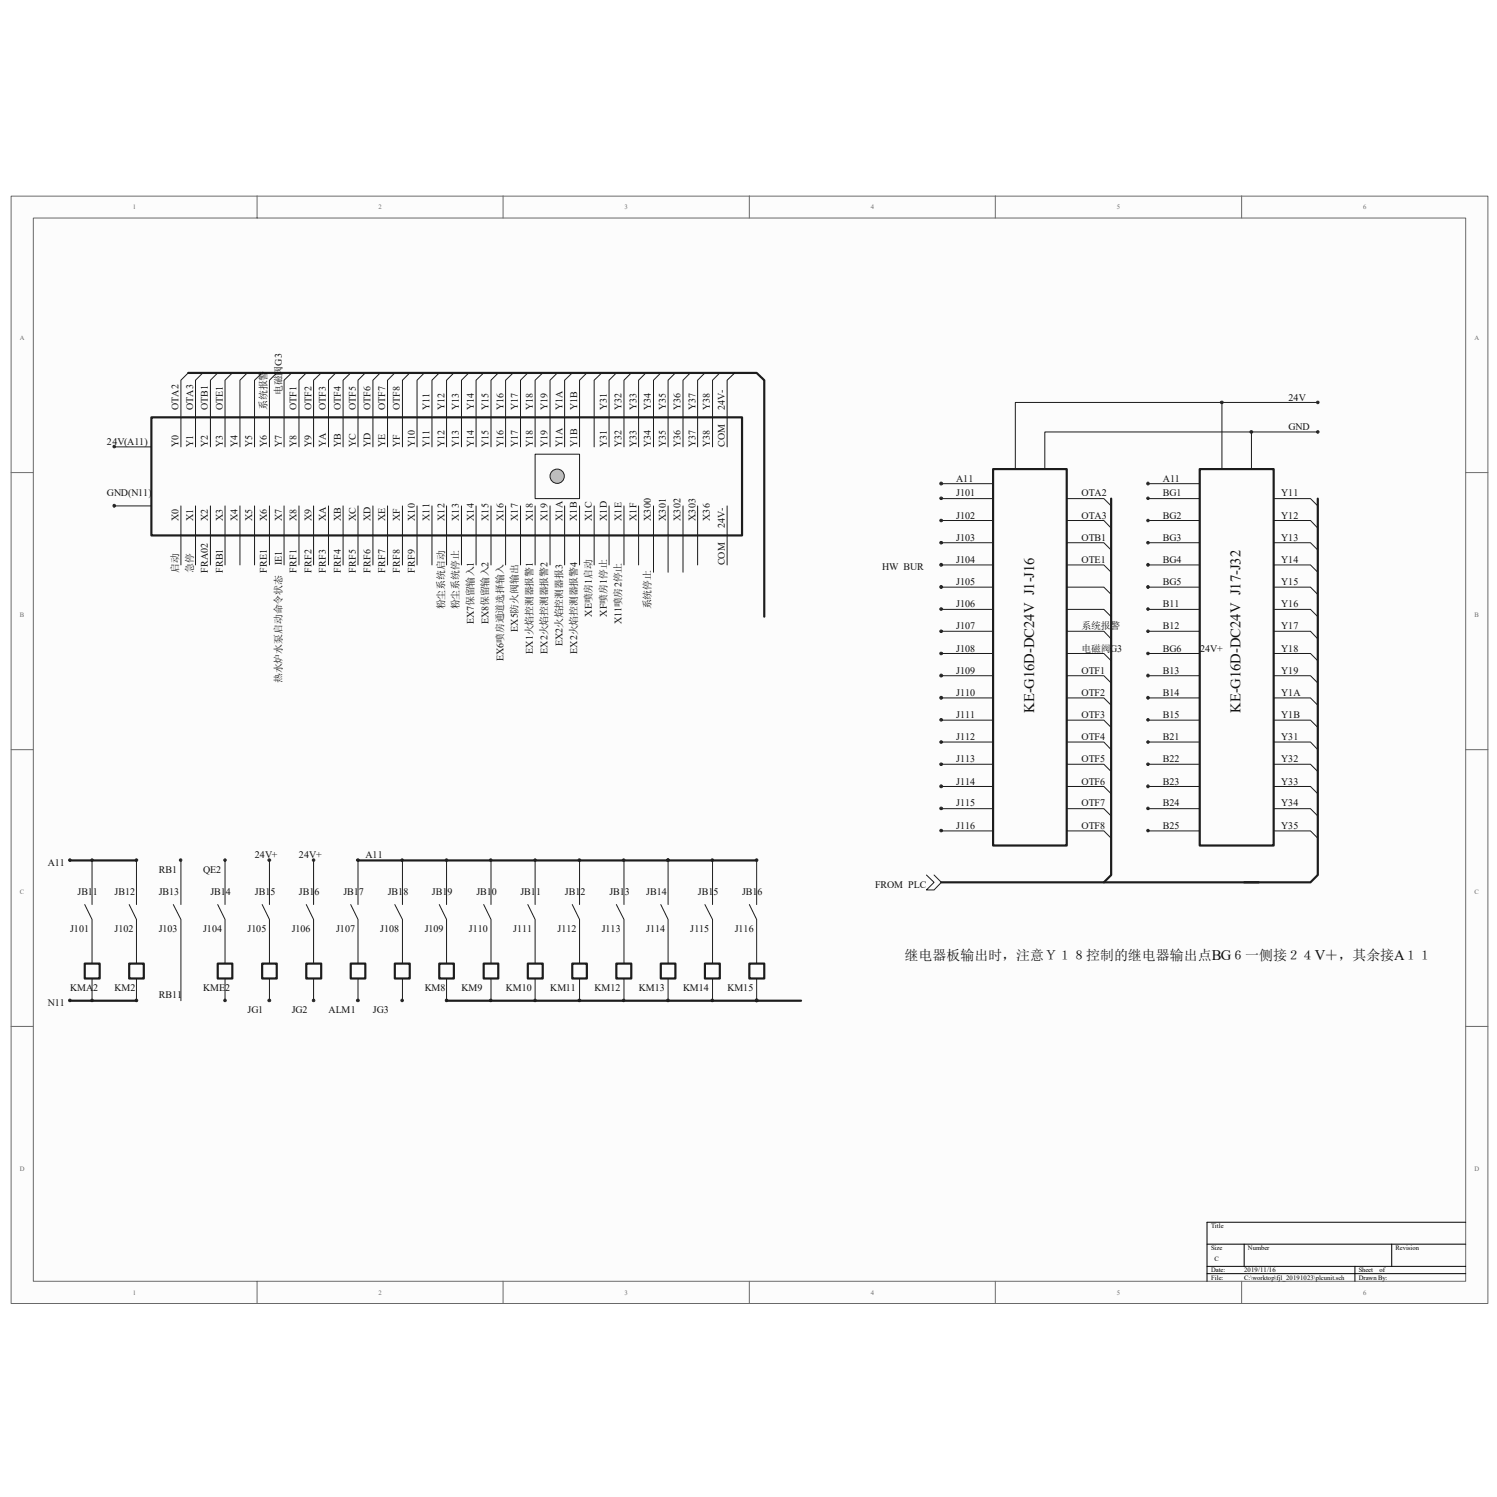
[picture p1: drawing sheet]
<svg xmlns="http://www.w3.org/2000/svg" width="100mm" height="100mm" viewBox="0 0 100 100" stroke-linecap="round" stroke-linejoin="round" font-family="sans-serif">
<path d="M.8 13.1h98.4v73.8h-98.4z" fill="#fcfcfc"/>
<path d="M.7 13.1h98.5v73.8h-98.5z" fill="none" stroke="#6a6a6a" stroke-width=".07"/>
<path d="M2.2 14.6h95.5v70.8h-95.5z" fill="#fcfcfc"/>
<g fill="none" stroke="#6a6a6a" stroke-width=".07">
<path d="M2.2 14.5h95.5v70.9h-95.5zM17.1 13.1v1.4M33.5 13.1v1.4M50 13.1v1.4M66.4 13.1v1.4M82.8 13.1v1.4M.7 31.5h1.5M97.7 31.5h1.5M.7 50h1.5M97.7 50h1.5M.7 68.5h1.5M97.7 68.5h1.5"/>
<path d="M17.1 85.4v1.5M33.5 85.4v1.5M50 85.4v1.5M66.4 85.4v1.5M82.8 85.4v1.5"/>
</g>
<path d="M80.5 83h17.2M80.5 84.5h17.2M80.5 84.9h17.2M83 83v1.5M90.4 84.5v.9M92.8 83v1.5M97.7 81.5h-17.2v3.9" fill="none" stroke="#000" stroke-width=".07"/>
<g fill="none" stroke="#1c1c1c" stroke-width=".07">
<path d="M7.6 29.8h2.5M7.6 33.7h2.5M62.8 33.3h3.4M62.8 34.7h3.4M62.8 36.2h3.4M62.8 39.2h3.4M62.8 32.3h3.4M62.8 37.7h3.4M71.1 33.3h2.5l.5 .4M71.1 34.7h2.5l.5 .5M71.1 36.2h2.5l.5 .5M71.1 37.7h2.5l.5 .5"/>
<path d="M71.1 39.2h2.5l.5 .4M76.6 33.3h3.4M76.6 34.7h3.4M76.6 36.2h3.4M76.6 39.2h3.4M76.6 32.3h3.4M76.6 37.7h3.4M81.5 26.8v4.5M83.5 28.8v2.5M84.9 33.3h2.5l.5 .4M84.9 34.7h2.5l.5 .5M84.9 36.2h2.5l.5 .5"/>
<path d="M84.9 37.7h2.5l.5 .5M84.9 39.2h2.5l.5 .4M87.9 28.8h-18.2v2.5M87.9 26.8h-20.2v4.5M6.1 57.4v2.9M9.1 57.4v2.9M12.1 57.4v2.9M15 57.4v2.9M18 57.4v2.9M20.9 57.4v2.9M23.9 57.4v2.9M26.8 57.4v2.9"/>
<path d="M29.8 57.4v2.9M32.7 57.4v2.9M35.7 57.4v2.9M38.7 57.4v2.9M41.6 57.4v2.9M44.6 57.4v2.9M47.5 57.4v2.9M50.5 57.4v2.9M61.8 58.4l.5 .4-.5 .6h.5l.5-.6-.5-.4M62.8 40.6h3.4M62.8 42.1h3.4M62.8 45.1h3.4"/>
<path d="M62.8 46.5h3.4M62.8 48h3.4M62.8 51h3.4M62.8 52.5h3.4M62.8 53.9h3.4M62.8 43.6h3.4M62.8 49.5h3.4M62.8 55.4h3.4M71.1 40.6h2.5l.5 .5M71.1 42.1h2.5l.5 .5M71.1 43.6h2.5l.5 .5M71.1 45.1h2.5l.5 .5"/>
<path d="M71.1 46.5h2.5l.5 .5M71.1 48h2.5l.5 .5M71.1 49.5h2.5l.5 .5M71.1 51h2.5l.5 .5M71.1 52.5h2.5l.5 .4M71.1 53.9h2.5l.5 .5M71.1 55.4h2.5l.5 .5M76.6 40.6h3.4M76.6 42.1h3.4M76.6 45.1h3.4M76.6 46.5h3.4M76.6 48h3.4"/>
<path d="M76.6 51h3.4M76.6 52.5h3.4M76.6 53.9h3.4M76.6 43.6h3.4M76.6 49.5h3.4M76.6 55.4h3.4M84.9 40.6h2.5l.5 .5M84.9 42.1h2.5l.5 .5M84.9 43.6h2.5l.5 .5M84.9 45.1h2.5l.5 .5M84.9 46.5h2.5l.5 .5M84.9 48h2.5l.5 .5"/>
<path d="M84.9 49.5h2.5l.5 .5M84.9 51h2.5l.5 .5M84.9 52.5h2.5l.5 .4M84.9 53.9h2.5l.5 .5M84.9 55.4h2.5l.5 .5M5.7 60.3l.4 1v3M6.1 65.3v1.4M8.6 60.3l.5 1v3M9.1 65.3v1.4M11.6 60.3l.5 1v5.4M14.5 60.3l.5 1v3M15 65.3v1.4"/>
<path d="M17.5 60.3l.5 1v3M18 65.3v1.4M20.4 60.3l.5 1v3M20.9 65.3v1.4M23.4 60.3l.5 1v3M23.9 65.3v1.4M26.3 60.3l.5 1v3M26.8 65.3v1.4M29.3 60.3l.5 1v3M29.8 65.3v1.4M32.3 60.3l.4 1v3M32.7 65.3v1.4"/>
<path d="M35.2 60.3l.5 1v3M35.7 65.3v1.4M38.2 60.3l.5 1v3M38.7 65.3v1.4M41.1 60.3l.5 1v3M41.6 65.3v1.4M44.1 60.3l.5 1v3M44.6 65.3v1.4M47 60.3l.5 1v3M47.5 65.3v1.4M50 60.3l.5 1v3M50.5 65.3v1.4"/>
</g>
<g fill="none" stroke="#1c1c1c" stroke-width=".15">
<path d="M12.6 24.9h37.9l.5 .5v15.7M66.2 31.3h4.9v25.1h-4.9zM74.1 33.3v25.1l-.5 .4M80 31.3h4.9v25.1h-4.9zM87.9 33.3v25.1l-.5 .4h-4.4M4.7 57.4h4.4M23.9 57.4h26.6M62.8 58.8h21.1M4.7 66.7h4.4M5.7 64.3h.9v1h-.9zM8.6 64.3h1v1h-1zM14.5 64.3h1v1h-1z"/>
<path d="M17.5 64.3h1v1h-1zM20.4 64.3h1v1h-1zM23.4 64.3h1v1h-1zM26.3 64.3h1v1h-1zM29.3 64.3h1v1h-1zM29.8 66.7h23.6M32.3 64.3h.9v1h-.9zM35.2 64.3h1v1h-1zM38.2 64.3h.9v1h-.9zM41.1 64.3h1v1h-1zM44.1 64.3h.9v1h-.9zM47 64.3h1v1h-1z"/>
<path d="M50 64.3h1v1h-1z"/>
</g>
<g fill="#262626" stroke="#262626" stroke-width=".07">
<path d="M81.4 26.8h.1v.1h-.1z" fill-rule="evenodd"/>
<path d="M83.4 28.7h.1v.2h-.1z" fill-rule="evenodd"/>
<path d="M87.8 28.7h.1v.2h-.1z" fill-rule="evenodd"/>
<path d="M87.8 26.8h.1v.1h-.1z" fill-rule="evenodd"/>
<path d="M9 57.3h.2v.1h-.2z" fill-rule="evenodd"/>
<path d="M12 57.3h.1v.1h-.1z" fill-rule="evenodd"/>
<path d="M17.9 57.3h.1v.1h-.1z" fill-rule="evenodd"/>
<path d="M23.8 57.3h.1v.1h-.1z" fill-rule="evenodd"/>
<path d="M29.7 57.3h.1v.1h-.1z" fill-rule="evenodd"/>
<path d="M32.7 57.3h.1v.1h-.1z" fill-rule="evenodd"/>
<path d="M38.6 57.3h.1v.1h-.1z" fill-rule="evenodd"/>
<path d="M47.4 57.3h.2v.1h-.2z" fill-rule="evenodd"/>
<path d="M50.4 57.3h.1v.1h-.1z" fill-rule="evenodd"/>
<path d="M50.4 66.7h.1v.1h-.1z" fill-rule="evenodd"/>
<path d="M50.4 66.7h.1v.1h-.1z" fill-rule="evenodd"/>
<path d="M50.4 66.7h.1v.1h-.1z" fill-rule="evenodd"/>
<path d="M47.4 66.7h.2v.1h-.2z" fill-rule="evenodd"/>
<path d="M44.5 66.7h.1v.1h-.1z" fill-rule="evenodd"/>
<path d="M41.5 66.7h.2v.1h-.2z" fill-rule="evenodd"/>
<path d="M38.6 66.7h.1v.1h-.1z" fill-rule="evenodd"/>
<path d="M35.6 66.7h.1v.1h-.1z" fill-rule="evenodd"/>
<path d="M32.7 66.7h.1v.1h-.1z" fill-rule="evenodd"/>
<path d="M29.7 66.7h.1v.1h-.1z" fill-rule="evenodd"/>
<path d="M26.8 66.7h.1v.1h-.1z" fill-rule="evenodd"/>
<path d="M23.8 66.7h.1v.1h-.1z" fill-rule="evenodd"/>
<path d="M20.9 66.7h.1v.1h-.1z" fill-rule="evenodd"/>
<path d="M17.9 66.7h.1v.1h-.1z" fill-rule="evenodd"/>
<path d="M14.9 66.7h.2v.1h-.2z" fill-rule="evenodd"/>
<path d="M9 66.7h.2v.1h-.2z" fill-rule="evenodd"/>
<path d="M6.1 66.7h.1v.1h-.1z" fill-rule="evenodd"/>
<path d="M44.5 57.3h.1v.1h-.1z" fill-rule="evenodd"/>
<path d="M44.5 57.3h.1v.1h-.1z" fill-rule="evenodd"/>
<path d="M62.7 32.2h.1v.1h-.1z" fill-rule="evenodd"/>
<path d="M62.7 33.2h.1v.1h-.1z" fill-rule="evenodd"/>
<path d="M62.7 34.7h.1v.1h-.1z" fill-rule="evenodd"/>
<path d="M62.7 36.1h.1v.2h-.1z" fill-rule="evenodd"/>
<path d="M62.7 37.6h.1v.1h-.1z" fill-rule="evenodd"/>
<path d="M62.7 39.1h.1v.1h-.1z" fill-rule="evenodd"/>
<path d="M62.7 40.6h.1v.1h-.1z" fill-rule="evenodd"/>
<path d="M62.7 42h.1v.2h-.1z" fill-rule="evenodd"/>
<path d="M62.7 43.5h.1v.1h-.1z" fill-rule="evenodd"/>
<path d="M62.7 45h.1v.1h-.1z" fill-rule="evenodd"/>
<path d="M62.7 46.5h.1v.1h-.1z" fill-rule="evenodd"/>
<path d="M62.7 47.9h.1v.2h-.1z" fill-rule="evenodd"/>
<path d="M62.7 49.4h.1v.1h-.1z" fill-rule="evenodd"/>
<path d="M62.7 50.9h.1v.1h-.1z" fill-rule="evenodd"/>
<path d="M62.7 52.4h.1v.1h-.1z" fill-rule="evenodd"/>
<path d="M62.7 53.9h.1v.1h-.1z" fill-rule="evenodd"/>
<path d="M62.7 55.3h.1v.2h-.1z" fill-rule="evenodd"/>
<path d="M76.5 53.9h.1v.1h-.1z" fill-rule="evenodd"/>
<path d="M76.5 52.4h.1v.1h-.1z" fill-rule="evenodd"/>
<path d="M76.5 50.9h.1v.1h-.1z" fill-rule="evenodd"/>
<path d="M76.5 46.5h.1v.1h-.1z" fill-rule="evenodd"/>
<path d="M76.5 45h.1v.1h-.1z" fill-rule="evenodd"/>
<path d="M76.5 43.5h.1v.1h-.1z" fill-rule="evenodd"/>
<path d="M76.5 39.1h.1v.1h-.1z" fill-rule="evenodd"/>
<path d="M76.5 37.6h.1v.1h-.1z" fill-rule="evenodd"/>
<path d="M76.5 36.1h.1v.2h-.1z" fill-rule="evenodd"/>
<path d="M76.5 32.2h.1v.1h-.1z" fill-rule="evenodd"/>
<path d="M4.6 57.3h.1v.1h-.1z" fill-rule="evenodd"/>
<path d="M4.6 66.7h.1v.1h-.1z" fill-rule="evenodd"/>
<path d="M7.6 33.7h.1v.1h-.1z" fill-rule="evenodd"/>
<path d="M7.6 29.7h.1v.1h-.1z" fill-rule="evenodd"/>
<circle cx="6.1" cy="57.4" r=".08"/>
<circle cx="15" cy="57.4" r=".08"/>
<circle cx="20.9" cy="57.4" r=".08"/>
<circle cx="26.8" cy="57.4" r=".08"/>
<circle cx="35.7" cy="57.4" r=".08"/>
<circle cx="41.6" cy="57.4" r=".08"/>
<circle cx="76.6" cy="55.4" r=".08"/>
<circle cx="76.6" cy="49.5" r=".08"/>
<circle cx="76.6" cy="48" r=".08"/>
<circle cx="76.6" cy="42.1" r=".08"/>
<circle cx="76.6" cy="40.6" r=".08"/>
<circle cx="76.6" cy="34.7" r=".08"/>
<circle cx="76.6" cy="33.2" r=".08"/>
</g>
<circle cx="37.2" cy="31.8" r=".48" fill="#c0c0c0" stroke="#1c1c1c" stroke-width=".07"/>
<path d="M49 24.9l-.5 .5v4.4" fill="none" stroke="#0e0e0e" stroke-width=".07"/>
<g fill="none" stroke="#1c1c1c" stroke-width=".07">
<path d="M12.1 33.7v4M12.6 24.9l-.5 .5v4.4M13 33.7v4M13.5 24.9l-.5 .5v4.4M14 33.7v4M14.5 24.9l-.5 .5v4.4M15 33.7v4M15.5 24.9l-.5 .5v4.4M16 33.7v4M16.5 24.9l-.5 .5v4.4M17 33.7v4M17.5 24.9l-.5 .5v4.4"/>
<path d="M18 33.7v4M18.5 24.9l-.5 .5v4.4M18.9 33.7v4M19.5 24.9l-.6 .5v4.4M19.9 33.7v4M20.4 24.9l-.5 .5v4.4M20.9 33.7v4M21.4 24.9l-.5 .5v4.4M21.9 33.7v4M22.4 24.9l-.5 .5v4.4M22.9 33.7v4M23.4 24.9l-.5 .5v4.4"/>
<path d="M23.9 33.7v4M24.4 24.9l-.5 .5v4.4M24.9 33.7v4M25.4 24.9l-.5 .5v4.4M25.8 33.7v4M26.3 24.9l-.5 .5v4.4M26.8 33.7v4M27.3 24.9l-.5 .5v4.4M27.8 33.7v4M28.3 24.9l-.5 .5v4.4M28.8 33.7v4M29.3 24.9l-.5 .5v4.4"/>
<path d="M29.8 33.7v4M30.3 24.9l-.5 .5v4.4M30.8 33.7v4M31.3 24.9l-.5 .5v4.4M31.8 33.7v4M32.3 24.9l-.6 .5v4.4M32.7 33.7v4M33.2 24.9l-.5 .5v4.4M33.7 33.7v4M34.2 24.9l-.5 .5v4.4M34.7 33.7v4M35.2 24.9l-.5 .5v4.4"/>
<path d="M35.7 30.3h3v3h-3zM35.7 33.7v4M36.2 24.9l-.5 .5v4.4M36.7 33.7v4M37.2 24.9l-.5 .5v4.4M37.7 33.7v4M38.2 24.9l-.5 .5v4.4M38.7 33.7v4M39.1 24.9l-.4 .5v4.4M39.6 33.7v4M40.1 24.9l-.5 .5v4.4M40.6 33.7v4"/>
<path d="M41.1 24.9l-.5 .5v4.4M41.6 33.7v4M42.1 24.9l-.5 .5v4.4M42.6 33.7v4M43.1 24.9l-.5 .5v4.4M43.6 33.7v4.5M44.1 24.9l-.5 .5v4.4M44.6 33.7v4.5M45 24.9l-.4 .5v4.4M45.6 33.7v4.5M46 24.9l-.4 .5v4.4M46.5 33.7v4"/>
<path d="M47 24.9l-.5 .5v4.4M48 24.9l-.5 .5v4.4M48.5 33.7v4"/>
</g>
<path d="M10.1 27.8h39.4v7.9h-39.4z" fill="none" stroke="#1c1c1c" stroke-width=".15"/>
<g font-size="1" fill="#0e0e0e">
<text x="69" y="47.5" transform="rotate(-90 69 47.5)">KE-G16D-DC24V J1-J16</text>
<text x="82.7" y="47.5" transform="rotate(-90 82.7 47.5)">KE-G16D-DC24V J17-J32</text>
</g>
<text font-size=".9" fill="#0e0e0e" x="60.3" y="64.1">继电器板输出时，注意Ｙ１８控制的继电器输出点BG６一侧接２４V＋，其余接A１１</text>
<g font-size=".7" fill="#0e0e0e">
<text x="7.1" y="29.7">24V(A11)</text>
<text x="11.9" y="27.3" transform="rotate(-90 11.9 27.3)">OTA2</text>
<text x="11.9" y="29.8" transform="rotate(-90 11.9 29.8)">Y0</text>
<text x="12.9" y="29.8" transform="rotate(-90 12.9 29.8)">Y1</text>
<text x="12.9" y="27.3" transform="rotate(-90 12.9 27.3)">OTA3</text>
<text x="13.9" y="27.3" transform="rotate(-90 13.9 27.3)">OTB1</text>
<text x="13.9" y="29.8" transform="rotate(-90 13.9 29.8)">Y2</text>
<text x="14.9" y="29.8" transform="rotate(-90 14.9 29.8)">Y3</text>
<text x="14.9" y="27.3" transform="rotate(-90 14.9 27.3)">OTE1</text>
<text x="15.8" y="29.8" transform="rotate(-90 15.8 29.8)">Y4</text>
<text x="16.8" y="29.8" transform="rotate(-90 16.8 29.8)">Y5</text>
<text x="17.8" y="29.8" transform="rotate(-90 17.8 29.8)">Y6</text>
<text x="17.8" y="27.3" transform="rotate(-90 17.8 27.3)">系统报警</text>
<text x="18.8" y="26.4" transform="rotate(-90 18.8 26.4)">电磁阀G3</text>
<text x="18.8" y="29.8" transform="rotate(-90 18.8 29.8)">Y7</text>
<text x="19.8" y="27.3" transform="rotate(-90 19.8 27.3)">OTF1</text>
<text x="19.8" y="29.8" transform="rotate(-90 19.8 29.8)">Y8</text>
<text x="20.8" y="27.3" transform="rotate(-90 20.8 27.3)">OTF2</text>
<text x="20.8" y="29.8" transform="rotate(-90 20.8 29.8)">Y9</text>
<text x="21.7" y="27.3" transform="rotate(-90 21.7 27.3)">OTF3</text>
<text x="21.7" y="29.8" transform="rotate(-90 21.7 29.8)">YA</text>
<text x="22.7" y="27.3" transform="rotate(-90 22.7 27.3)">OTF4</text>
<text x="22.7" y="29.8" transform="rotate(-90 22.7 29.8)">YB</text>
<text x="23.7" y="27.3" transform="rotate(-90 23.7 27.3)">OTF5</text>
<text x="23.7" y="29.8" transform="rotate(-90 23.7 29.8)">YC</text>
<text x="24.7" y="27.3" transform="rotate(-90 24.7 27.3)">OTF6</text>
<text x="24.7" y="29.8" transform="rotate(-90 24.7 29.8)">YD</text>
<text x="25.7" y="27.3" transform="rotate(-90 25.7 27.3)">OTF7</text>
<text x="25.7" y="29.8" transform="rotate(-90 25.7 29.8)">YE</text>
<text x="26.7" y="27.3" transform="rotate(-90 26.7 27.3)">OTF8</text>
<text x="26.7" y="29.8" transform="rotate(-90 26.7 29.8)">YF</text>
<text x="27.7" y="29.8" transform="rotate(-90 27.7 29.8)">Y10</text>
<text x="28.6" y="29.8" transform="rotate(-90 28.6 29.8)">Y11</text>
<text x="28.6" y="27.3" transform="rotate(-90 28.6 27.3)">Y11</text>
<text x="29.6" y="29.8" transform="rotate(-90 29.6 29.8)">Y12</text>
<text x="29.6" y="27.3" transform="rotate(-90 29.6 27.3)">Y12</text>
<text x="30.6" y="29.8" transform="rotate(-90 30.6 29.8)">Y13</text>
<text x="30.6" y="27.3" transform="rotate(-90 30.6 27.3)">Y13</text>
<text x="31.6" y="29.8" transform="rotate(-90 31.6 29.8)">Y14</text>
<text x="31.6" y="27.3" transform="rotate(-90 31.6 27.3)">Y14</text>
<text x="32.6" y="29.8" transform="rotate(-90 32.6 29.8)">Y15</text>
<text x="32.6" y="27.3" transform="rotate(-90 32.6 27.3)">Y15</text>
<text x="33.6" y="29.8" transform="rotate(-90 33.6 29.8)">Y16</text>
<text x="33.6" y="27.3" transform="rotate(-90 33.6 27.3)">Y16</text>
<text x="34.5" y="29.8" transform="rotate(-90 34.5 29.8)">Y17</text>
<text x="34.5" y="27.3" transform="rotate(-90 34.5 27.3)">Y17</text>
<text x="35.5" y="29.8" transform="rotate(-90 35.5 29.8)">Y18</text>
<text x="35.5" y="27.3" transform="rotate(-90 35.5 27.3)">Y18</text>
<text x="36.5" y="29.8" transform="rotate(-90 36.5 29.8)">Y19</text>
<text x="36.5" y="27.3" transform="rotate(-90 36.5 27.3)">Y19</text>
<text x="37.5" y="29.8" transform="rotate(-90 37.5 29.8)">Y1A</text>
<text x="37.5" y="27.3" transform="rotate(-90 37.5 27.3)">Y1A</text>
<text x="38.5" y="29.8" transform="rotate(-90 38.5 29.8)">Y1B</text>
<text x="38.5" y="27.3" transform="rotate(-90 38.5 27.3)">Y1B</text>
<text x="40.5" y="29.8" transform="rotate(-90 40.5 29.8)">Y31</text>
<text x="40.5" y="27.3" transform="rotate(-90 40.5 27.3)">Y31</text>
<text x="41.4" y="29.8" transform="rotate(-90 41.4 29.8)">Y32</text>
<text x="41.4" y="27.3" transform="rotate(-90 41.4 27.3)">Y32</text>
<text x="42.4" y="29.8" transform="rotate(-90 42.4 29.8)">Y33</text>
<text x="42.4" y="27.3" transform="rotate(-90 42.4 27.3)">Y33</text>
<text x="43.4" y="29.8" transform="rotate(-90 43.4 29.8)">Y34</text>
<text x="43.4" y="27.3" transform="rotate(-90 43.4 27.3)">Y34</text>
<text x="44.4" y="29.8" transform="rotate(-90 44.4 29.8)">Y35</text>
<text x="44.4" y="27.3" transform="rotate(-90 44.4 27.3)">Y35</text>
<text x="45.4" y="29.8" transform="rotate(-90 45.4 29.8)">Y36</text>
<text x="45.4" y="27.3" transform="rotate(-90 45.4 27.3)">Y36</text>
<text x="46.4" y="29.8" transform="rotate(-90 46.4 29.8)">Y37</text>
<text x="46.4" y="27.3" transform="rotate(-90 46.4 27.3)">Y37</text>
<text x="47.3" y="29.8" transform="rotate(-90 47.3 29.8)">Y38</text>
<text x="47.3" y="27.3" transform="rotate(-90 47.3 27.3)">Y38</text>
<text x="48.3" y="29.8" transform="rotate(-90 48.3 29.8)">COM</text>
<text x="48.3" y="27.3" transform="rotate(-90 48.3 27.3)">24V-</text>
<text x="85.9" y="28.7">GND</text>
<text x="85.9" y="26.7">24V</text>
<text x="7.1" y="33.1">GND(N11)</text>
<text x="11.9" y="34.7" transform="rotate(-90 11.9 34.7)">X0</text>
<text x="12.9" y="34.7" transform="rotate(-90 12.9 34.7)">X1</text>
<text x="13.9" y="34.7" transform="rotate(-90 13.9 34.7)">X2</text>
<text x="14.9" y="34.7" transform="rotate(-90 14.9 34.7)">X3</text>
<text x="15.8" y="34.7" transform="rotate(-90 15.8 34.7)">X4</text>
<text x="16.8" y="34.7" transform="rotate(-90 16.8 34.7)">X5</text>
<text x="17.8" y="34.7" transform="rotate(-90 17.8 34.7)">X6</text>
<text x="18.8" y="34.7" transform="rotate(-90 18.8 34.7)">X7</text>
<text x="19.8" y="34.7" transform="rotate(-90 19.8 34.7)">X8</text>
<text x="20.8" y="34.7" transform="rotate(-90 20.8 34.7)">X9</text>
<text x="21.7" y="34.7" transform="rotate(-90 21.7 34.7)">XA</text>
<text x="22.7" y="34.7" transform="rotate(-90 22.7 34.7)">XB</text>
<text x="23.7" y="34.7" transform="rotate(-90 23.7 34.7)">XC</text>
<text x="24.7" y="34.7" transform="rotate(-90 24.7 34.7)">XD</text>
<text x="25.7" y="34.7" transform="rotate(-90 25.7 34.7)">XE</text>
<text x="26.7" y="34.7" transform="rotate(-90 26.7 34.7)">XF</text>
<text x="27.7" y="34.7" transform="rotate(-90 27.7 34.7)">X10</text>
<text x="28.6" y="34.7" transform="rotate(-90 28.6 34.7)">X11</text>
<text x="29.6" y="34.7" transform="rotate(-90 29.6 34.7)">X12</text>
<text x="30.6" y="34.7" transform="rotate(-90 30.6 34.7)">X13</text>
<text x="31.6" y="34.7" transform="rotate(-90 31.6 34.7)">X14</text>
<text x="32.6" y="34.7" transform="rotate(-90 32.6 34.7)">X15</text>
<text x="33.6" y="34.7" transform="rotate(-90 33.6 34.7)">X16</text>
<text x="34.5" y="34.7" transform="rotate(-90 34.5 34.7)">X17</text>
<text x="35.5" y="34.7" transform="rotate(-90 35.5 34.7)">X18</text>
<text x="36.5" y="34.7" transform="rotate(-90 36.5 34.7)">X19</text>
<text x="37.5" y="34.7" transform="rotate(-90 37.5 34.7)">X1A</text>
<text x="38.5" y="34.7" transform="rotate(-90 38.5 34.7)">X1B</text>
<text x="39.5" y="34.7" transform="rotate(-90 39.5 34.7)">X1C</text>
<text x="40.5" y="34.7" transform="rotate(-90 40.5 34.7)">X1D</text>
<text x="41.4" y="34.7" transform="rotate(-90 41.4 34.7)">X1E</text>
<text x="42.4" y="34.7" transform="rotate(-90 42.4 34.7)">X1F</text>
<text x="43.4" y="34.7" transform="rotate(-90 43.4 34.7)">X300</text>
<text x="44.4" y="34.7" transform="rotate(-90 44.4 34.7)">X301</text>
<text x="45.4" y="34.7" transform="rotate(-90 45.4 34.7)">X302</text>
<text x="46.4" y="34.7" transform="rotate(-90 46.4 34.7)">X303</text>
<text x="47.3" y="34.7" transform="rotate(-90 47.3 34.7)">X36</text>
<text x="48.3" y="35.2" transform="rotate(-90 48.3 35.2)">24V-</text>
<text x="63.8" y="34.6">J102</text>
<text x="63.8" y="33.1">J101</text>
<text x="63.8" y="32.1">A11</text>
<text x="72.1" y="34.6">OTA3</text>
<text x="72.1" y="33.1">OTA2</text>
<text x="77.6" y="34.6">BG2</text>
<text x="77.6" y="33.1">BG1</text>
<text x="77.6" y="32.1">A11</text>
<text x="85.4" y="34.6">Y12</text>
<text x="85.4" y="33.1">Y11</text>
<text x="11.9" y="38.2" transform="rotate(-90 11.9 38.2)">启动</text>
<text x="12.9" y="38.2" transform="rotate(-90 12.9 38.2)">急停</text>
<text x="13.9" y="38.2" transform="rotate(-90 13.9 38.2)">FRA02</text>
<text x="14.9" y="38.2" transform="rotate(-90 14.9 38.2)">FRB1</text>
<text x="17.8" y="38.2" transform="rotate(-90 17.8 38.2)">FRE1</text>
<text x="18.8" y="37.7" transform="rotate(-90 18.8 37.7)">IE1</text>
<text x="19.8" y="38.2" transform="rotate(-90 19.8 38.2)">FRF1</text>
<text x="20.8" y="38.2" transform="rotate(-90 20.8 38.2)">FRF2</text>
<text x="21.7" y="38.2" transform="rotate(-90 21.7 38.2)">FRF3</text>
<text x="22.7" y="38.2" transform="rotate(-90 22.7 38.2)">FRF4</text>
<text x="23.7" y="38.2" transform="rotate(-90 23.7 38.2)">FRF5</text>
<text x="24.7" y="38.2" transform="rotate(-90 24.7 38.2)">FRF6</text>
<text x="25.7" y="38.2" transform="rotate(-90 25.7 38.2)">FRF7</text>
<text x="26.7" y="38.2" transform="rotate(-90 26.7 38.2)">FRF8</text>
<text x="27.7" y="38.2" transform="rotate(-90 27.7 38.2)">FRF9</text>
<text x="29.6" y="40.6" transform="rotate(-90 29.6 40.6)">粉尘系统启动</text>
<text x="30.6" y="40.6" transform="rotate(-90 30.6 40.6)">粉尘系统停止</text>
<text x="31.6" y="41.6" transform="rotate(-90 31.6 41.6)">EX7保留输入1</text>
<text x="32.6" y="41.6" transform="rotate(-90 32.6 41.6)">EX8保留输入2</text>
<text x="39.5" y="41.1" transform="rotate(-90 39.5 41.1)">XE喷房1启动</text>
<text x="40.5" y="41.1" transform="rotate(-90 40.5 41.1)">XF喷房1停止</text>
<text x="41.4" y="41.6" transform="rotate(-90 41.4 41.6)">X11喷房2停止</text>
<text x="43.4" y="40.6" transform="rotate(-90 43.4 40.6)">系统停止</text>
<text x="48.3" y="37.7" transform="rotate(-90 48.3 37.7)">COM</text>
<text x="58.8" y="38">HW BUR</text>
<text x="63.8" y="40.5">J106</text>
<text x="63.8" y="42">J107</text>
<text x="63.8" y="36.1">J103</text>
<text x="63.8" y="39">J105</text>
<text x="63.8" y="37.5">J104</text>
<text x="72.1" y="42">系统报警</text>
<text x="72.1" y="36.1">OTB1</text>
<text x="72.1" y="37.5">OTE1</text>
<text x="77.6" y="42">B12</text>
<text x="77.6" y="36.1">BG3</text>
<text x="77.6" y="39">BG5</text>
<text x="77.6" y="37.5">BG4</text>
<text x="77.6" y="40.5">B11</text>
<text x="85.4" y="42">Y17</text>
<text x="85.4" y="36.1">Y13</text>
<text x="85.4" y="39">Y15</text>
<text x="85.4" y="37.5">Y14</text>
<text x="85.4" y="40.5">Y16</text>
<text x="18.8" y="45.6" transform="rotate(-90 18.8 45.6)">热水炉水泵启动命令状态</text>
<text x="33.6" y="44.1" transform="rotate(-90 33.6 44.1)">EX6喷房通道选择输入</text>
<text x="34.5" y="42.1" transform="rotate(-90 34.5 42.1)">EX5防火阀输出</text>
<text x="35.5" y="43.6" transform="rotate(-90 35.5 43.6)">EX1火焰控测器报警1</text>
<text x="36.5" y="43.6" transform="rotate(-90 36.5 43.6)">EX2火焰控测器报警2</text>
<text x="37.5" y="43.1" transform="rotate(-90 37.5 43.1)">EX2火焰控测器报3</text>
<text x="38.5" y="43.6" transform="rotate(-90 38.5 43.6)">EX2火焰控测器报警4</text>
<text x="63.8" y="47.9">J111</text>
<text x="63.8" y="43.5">J108</text>
<text x="63.8" y="46.4">J110</text>
<text x="63.8" y="44.9">J109</text>
<text x="72.1" y="47.9">OTF3</text>
<text x="72.1" y="43.5">电磁阀G3</text>
<text x="72.1" y="46.4">OTF2</text>
<text x="72.1" y="44.9">OTF1</text>
<text x="77.6" y="43.5">BG6</text>
<text x="77.6" y="47.9">B15</text>
<text x="77.6" y="44.9">B13</text>
<text x="77.6" y="46.4">B14</text>
<text x="80" y="43.5">24V+</text>
<text x="85.4" y="47.9">Y1B</text>
<text x="85.4" y="43.5">Y18</text>
<text x="85.4" y="46.4">Y1A</text>
<text x="85.4" y="44.9">Y19</text>
<text x="63.8" y="53.8">J115</text>
<text x="63.8" y="52.3">J114</text>
<text x="63.8" y="50.8">J113</text>
<text x="63.8" y="49.4">J112</text>
<text x="72.1" y="53.8">OTF7</text>
<text x="72.1" y="52.3">OTF6</text>
<text x="72.1" y="50.8">OTF5</text>
<text x="72.1" y="49.4">OTF4</text>
<text x="77.6" y="53.8">B24</text>
<text x="77.6" y="50.8">B22</text>
<text x="77.6" y="49.4">B21</text>
<text x="77.6" y="52.3">B23</text>
<text x="85.4" y="50.8">Y32</text>
<text x="85.4" y="49.4">Y31</text>
<text x="85.4" y="52.3">Y33</text>
<text x="85.4" y="53.8">Y34</text>
<text x="3.2" y="57.7">A11</text>
<text x="5.2" y="59.7">JB11</text>
<text x="7.6" y="59.7">JB12</text>
<text x="10.6" y="59.7">JB13</text>
<text x="10.6" y="58.2">RB1</text>
<text x="13.5" y="58.2">QE2</text>
<text x="14" y="59.7">JB14</text>
<text x="17" y="57.2">24V+</text>
<text x="17" y="59.7">JB15</text>
<text x="19.9" y="57.2">24V+</text>
<text x="19.9" y="59.7">JB16</text>
<text x="22.9" y="59.7">JB17</text>
<text x="24.4" y="57.2">A11</text>
<text x="25.9" y="59.7">JB18</text>
<text x="28.8" y="59.7">JB19</text>
<text x="31.8" y="59.7">JB10</text>
<text x="34.7" y="59.7">JB11</text>
<text x="37.7" y="59.7">JB12</text>
<text x="40.6" y="59.7">JB13</text>
<text x="43.1" y="59.7">JB14</text>
<text x="46.5" y="59.7">JB15</text>
<text x="49.5" y="59.7">JB16</text>
<text x="58.4" y="59.2">FROM PLC</text>
<text x="63.8" y="55.3">J116</text>
<text x="72.1" y="55.3">OTF8</text>
<text x="77.6" y="55.3">B25</text>
<text x="85.4" y="55.3">Y35</text>
<text x="4.7" y="62.2">J101</text>
<text x="7.6" y="62.2">J102</text>
<text x="10.6" y="62.2">J103</text>
<text x="13.5" y="62.2">J104</text>
<text x="16.5" y="62.2">J105</text>
<text x="19.5" y="62.2">J106</text>
<text x="22.4" y="62.2">J107</text>
<text x="25.4" y="62.2">J108</text>
<text x="28.3" y="62.2">J109</text>
<text x="31.3" y="62.2">J110</text>
<text x="34.2" y="62.2">J111</text>
<text x="37.2" y="62.2">J112</text>
<text x="40.1" y="62.2">J113</text>
<text x="43.1" y="62.2">J114</text>
<text x="46" y="62.2">J115</text>
<text x="49" y="62.2">J116</text>
<text x="3.2" y="67.1">N11</text>
<text x="4.7" y="66.1">KMA2</text>
<text x="7.6" y="66.1">KM2</text>
<text x="10.6" y="66.6">RB11</text>
<text x="13.5" y="66.1">KME2</text>
<text x="16.5" y="67.6">JG1</text>
<text x="19.5" y="67.6">JG2</text>
<text x="21.9" y="67.6">ALM1</text>
<text x="24.9" y="67.6">JG3</text>
<text x="28.3" y="66.1">KM8</text>
<text x="30.8" y="66.1">KM9</text>
<text x="33.7" y="66.1">KM10</text>
<text x="36.7" y="66.1">KM11</text>
<text x="39.6" y="66.1">KM12</text>
<text x="42.6" y="66.1">KM13</text>
<text x="45.6" y="66.1">KM14</text>
<text x="48.5" y="66.1">KM15</text>
</g>
<g font-size=".4" fill="#696969">
<text x="8.8" y="13.9">1</text>
<text x="25.3" y="13.9">2</text>
<text x="41.7" y="13.9">3</text>
<text x="58.1" y="13.9">4</text>
<text x="74.5" y="13.9">5</text>
<text x="90.9" y="13.9">6</text>
<text x="1.3" y="22.7">A</text>
<text x="98.3" y="22.7">A</text>
<text x="1.3" y="41.1">B</text>
<text x="98.3" y="41.1">B</text>
<text x="1.3" y="59.6">C</text>
<text x="98.3" y="59.6">C</text>
<text x="1.3" y="78.1">D</text>
<text x="98.3" y="78.1">D</text>
<text x="8.8" y="86.3">1</text>
<text x="25.3" y="86.3">2</text>
<text x="41.7" y="86.3">3</text>
<text x="58.1" y="86.3">4</text>
<text x="74.5" y="86.3">5</text>
<text x="90.9" y="86.3">6</text>
</g>
<g font-size=".4">
<text x="80.8" y="81.9">Title</text>
<text x="80.8" y="83.4">Size</text>
<text x="83.2" y="83.4">Number</text>
<text x="93.1" y="83.4">Revision</text>
<text x="80.8" y="84.9">Date:</text>
<text x="80.8" y="85.3">File:</text>
<text x="81" y="84.1">C</text>
<text x="83" y="84.9">2019/11/16</text>
<text x="83" y="85.3">C:\worktop\fjl_20191023\plcunit.sch</text>
<text x="90.6" y="84.9">Sheet</text>
<text x="90.6" y="85.3">Drawn By:</text>
<text x="92" y="84.9">of</text>
</g>
</svg>
